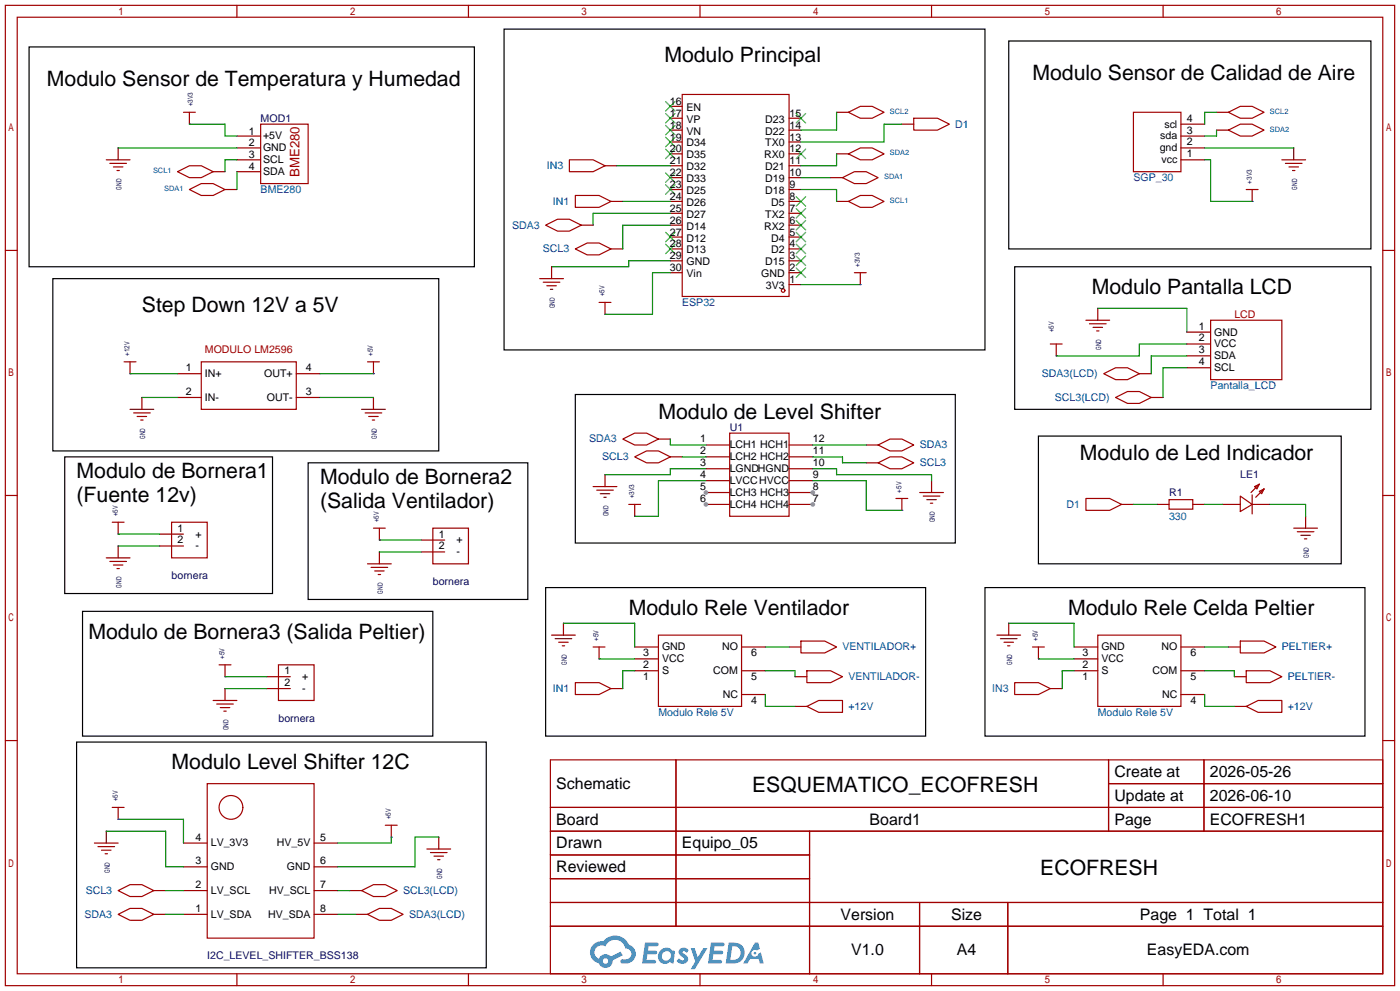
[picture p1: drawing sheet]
<svg xmlns="http://www.w3.org/2000/svg" width="299mm" height="212mm" viewBox="0 0 299 212" stroke-linecap="round" stroke-linejoin="round" font-family="sans-serif">
<g fill="none" stroke="#a10000" stroke-width=".25">
<path d="M1.1 1.1h297.2v209.6h-297.2zM3.7 3.7h292.1v204.5h-292.1zM50.7 1.1v2.6M100.2 1.1v2.6M149.7 1.1v2.6M199.3 1.1v2.6M248.8 1.1v2.6M1.1 53.5h2.6M295.8 53.5h2.5M1.1 105.9h2.6M295.8 105.9h2.5M1.1 158.3h2.6"/>
<path d="M295.8 158.3h2.5M117.7 162.4h178.1v45.8h-178.1zM117.7 172.6h178.1M117.7 177.7h178.1M144.6 162.4v35.6M173.2 177.7v30.5M237.1 162.4v15.3M237.1 167.5h58.7M257.5 162.4v15.3M117.7 182.8h55.5M117.7 192.9h178.1M117.7 187.8h55.5"/>
<path d="M117.7 198h178.1M196.7 192.9v15.3M215.6 192.9v15.3M50.7 208.2v2.5M100.2 208.2v2.5M149.7 208.2v2.5M199.3 208.2v2.5M248.8 208.2v2.5"/>
</g>
<g fill="#5487ff">
<path d="M145.5 202.8a1.3 1.3 0 0 1 1.8 .3l-.4 .6a.54 .54 0 0 0-.9-.2l.1 .2a1.28 1.28 0 0 1 .8 2 1.53 1.53 0 0 1-2.2-.3l.5-.6 .8 .5a.31 .31 0 0 0 .4-.3 .31 .31 0 0 0-.3-.3 1.12 1.12 0 0 1-.6-1.9z"/>
<path d="M147.7 202.7h.9l.7 1.9 1.1-1.9h.9l-2.7 4.5h-.9l1-1.7z"/>
<path d="M138 201.5h1.6a1.31 1.31 0 0 1 1.2 .2 .4 .4 0 0 1-.3 .6h-1.8l-.1 .9h1.6a.4 .4 0 0 1 .4 .4 .4 .4 0 0 1-.4 .4h-1.7l-.2 1.2h1.4a.46 .46 0 0 1 .5 .1 .46 .46 0 0 1 .1 .5l-.3 .2h-2.7z"/>
<path d="M152.1 201.5h1.6a1.32 1.32 0 0 1 1.3 .2 .39 .39 0 0 1-.4 .6h-1.7l-.2 .9h1.7a.4 .4 0 0 1 .3 .4 .4 .4 0 0 1-.4 .4h-1.7l-.2 1.2h1.4a.46 .46 0 0 1 .5 .1 .46 .46 0 0 1 .1 .5l-.3 .2h-2.7z"/>
<path d="M161.5 201.5h.7l.4 1.3-.7 .4a.75 .75 0 0 0-1.1 .3 .75 .75 0 0 0 .5 1 .75 .75 0 0 0 .9-.6l.6-.3 .6 2.4h-.9l-.2-1h-1.9l-.5 1h-.9z"/>
<path d="M155.9 201.5l-.7 4.5h1.5a2.27 2.27 0 0 0 2.6-2.3 2.27 2.27 0 0 0-2.7-2.2zM156.6 202.3a1.5 1.5 0 0 1 1.8 1.5 1.5 1.5 0 0 1-1.9 1.4h-.3z"/>
<path d="M141.3 203.1a1.6 1.6 0 0 0-.3 2.3 1.6 1.6 0 0 0 2.3 .2l.8 .4 .3-2.5-.2-.3h-.4a1.58 1.58 0 0 0-2.5-.1zM141.9 203.6a.98 .98 0 0 1 1.6 .5 .98 .98 0 0 1-1.1 1.2 .94 .94 0 0 1-.8-.6 .94 .94 0 0 1 .3-1.1z"/>
<path d="M126.9 201.9a2.37 2.37 0 0 0 1.2 4 1.54 1.54 0 0 0 1.7 1 1.54 1.54 0 0 0 1.3-1.6l2.1-1.1-.5-.8-2 1.1a1.57 1.57 0 0 0-2.6 .4 1.5 1.5 0 0 1-.8-2.1 1.5 1.5 0 0 1 2.2-.5 2.23 2.23 0 0 1 2.3-1.4 2.23 2.23 0 0 1 2 1.8 1.16 1.16 0 0 1 1.2 1.1 1.16 1.16 0 0 1-1 1.3h-.7a.47 .47 0 0 0-.6 .3 .47 .47 0 0 0 .4 .6 2.17 2.17 0 0 0 2.5-1 2.17 2.17 0 0 0-.3-2.7l-.8-.4a3.2 3.2 0 0 0-5.4-.7l-1.2 .1zM129 205.4a.58 .58 0 0 1 1.1 0 .58 .58 0 0 1-1.1 0z"/>
<circle cx="161.5" cy="203.8" r=".28"/>
</g>
<g fill="none" stroke="#a10000" stroke-width=".25">
<path d="M38 36.7l2.5-1.3h2.6l2.5 1.3-2.5 1.3h-2.6zM39.2 24h2.6M40.5 24v2.5M55.8 26.5h10.1v12.7h-10.1zM121.8 34.2h5.1l2.5 1.2-2.5 1.3h-5.1zM145.9 20.2h22.9v43.2h-22.9zM180.2 38l2.6-1.3h2.5l2.5 1.3-2.5 1.2h-2.5zM181.5 32.9l2.5-1.3h2.6l2.5 1.3-2.5 1.3h-2.6zM181.5 24l2.5-1.3h2.6l2.5 1.3-2.5 1.3h-2.6zM195.5 25.3h5l2.6 1.2-2.6 1.3h-5zM242.4 24h10.2v12.7h-10.2zM262.8 27.8l2.5-1.3h2.5l2.6 1.3-2.6 1.3h-2.5z"/>
<path d="M262.8 24l2.5-1.3h2.5l2.6 1.3-2.6 1.3h-2.5zM40.5 40.5l2.6-1.3h2.5l2.5 1.3-2.5 1.3h-2.5zM116.7 48.1l2.6-1.2h2.5l2.5 1.2-2.5 1.3h-2.5zM123.1 41.8h5l2.6 1.3-2.6 1.2h-5zM123.1 53.2l2.5-1.3h2.5l2.6 1.3-2.6 1.3h-2.5zM181.5 43.1l2.5-1.3h2.6l2.5 1.3-2.5 1.2h-2.6zM182.8 58.3h2.5M184 58.3v2.5M266.6 40.5h2.5M267.8 40.5v2.6M26.5 77.3h2.6M27.8 77.3v2.6"/>
<path d="M43.1 77.3h20.3v10.2h-20.3zM78.6 77.3h2.6M79.9 77.3v2.6M128.1 64.6h2.6M129.4 64.6v2.6M224.7 73.5h2.5M225.9 73.5v2.6M236.1 79.9l2.5-1.3h2.6l2.5 1.3-2.5 1.3h-2.6zM259 68.5h15.2v12.7h-15.2zM133.2 93.9l2.6-1.3h2.5l2.5 1.3-2.5 1.2h-2.5zM135.8 97.7l2.5-1.3h2.5l2.6 1.3-2.6 1.2h-2.5zM156.1 92.6h12.7v17.8h-12.7z"/>
<path d="M187.8 95.1l2.6-1.2h2.5l2.6 1.2-2.6 1.3h-2.5zM187.8 98.9l2.6-1.2h2.5l2.6 1.2-2.6 1.3h-2.5zM238.6 85l2.6-1.3h2.5l2.6 1.3-2.6 1.2h-2.5zM24 111.6h2.5M25.3 111.6v2.6M36.7 111.6h7.6v7.7h-7.6zM79.9 112.9h2.5M81.2 112.9v2.5M92.6 112.9h7.6v7.6h-7.6zM134.5 107.8h2.5M135.8 107.8v2.6M191.6 106.6h2.6"/>
<path d="M192.9 106.6v2.5M232.3 106.6h5.1l2.5 1.2-2.5 1.3h-5.1zM250.1 106.8h5v2h-5zM265.3 106l2.5 1.8-2.5 1.5zM267.8 105.8v4.1M268.4 104l1-.5-.5 1zM269.4 105l1-.5-.5 1zM269.4 103.5l-1.8 1.8M270.4 104.5l-1.8 1.8M126.9 138.3h2.5M128.1 138.3v2.5M140.8 135.8h17.8v15.2h-17.8z"/>
<path d="M171.3 137h5.1l2.5 1.3-2.5 1.3h-5.1zM220.9 138.3h2.5M222.1 138.3v2.5M234.8 135.8h17.8v15.2h-17.8zM265.3 137h5.1l2.5 1.3-2.5 1.3h-5.1zM46.9 142.1h2.5M48.1 142.1v2.6M59.6 142.1h7.6v7.6h-7.6zM123.1 145.9h5l2.6 1.3-2.6 1.3h-5zM172.6 143.4h5.1l2.5 1.3-2.5 1.2h-5.1zM172.6 151l2.5-1.3h5.1v2.6h-5.1zM217 145.9h5.1l2.6 1.3-2.6 1.3h-5.1z"/>
<path d="M266.6 143.4h5.1l2.5 1.3-2.5 1.2h-5.1zM266.6 151l2.5-1.3h5.1v2.6h-5.1zM24 172.6h2.5M25.3 172.6v2.5M44.3 167.5h22.9v33h-22.9zM82.4 176.4h2.6M83.7 176.4v2.5M25.3 195.5l2.5-1.3h2.6l2.5 1.3-2.5 1.2h-2.6zM25.3 190.4l2.5-1.3h2.6l2.5 1.3-2.5 1.2h-2.6zM77.3 190.4l2.6-1.3h2.5l2.6 1.3-2.6 1.2h-2.5zM78.6 195.5l2.6-1.3h2.5l2.5 1.3-2.5 1.2h-2.5z"/>
<circle cx="167.5" cy="62.1" r=".38"/>
<circle cx="49.4" cy="172.6" r="2.54"/>
</g>
<g fill="none" stroke="#870000" stroke-width=".25">
<path d="M25.3 31.6h.1M45.6 36.7h2.5M50.7 29.1h5.1M50.7 31.6h5.1M50.7 34.2h5.1M50.7 36.7h5.1M129.4 35.4h2.6M143.4 38h2.5M143.4 35.4h2.5M143.4 32.9h2.5M143.4 30.4h2.5M143.4 27.8h2.5"/>
<path d="M143.4 25.3h2.5M143.4 22.7h2.5M168.8 38h2.5M168.8 35.4h2.5M168.8 32.9h2.5M168.8 30.4h2.5M168.8 27.8h2.5M168.8 25.3h2.5M177.7 38h2.5M178.9 32.9h2.6M178.9 24h2.6M192.9 26.5h2.6"/>
<path d="M252.6 29.1h5.1M252.6 31.6h5.1M252.6 34.2h5.1M252.6 26.5h5.1M260.2 27.8h2.6M260.2 24h2.6M276.7 31.6h.1M48.1 40.5h2.6M118 57h.1M124.3 48.1h2.6M130.7 53.2h2.5M130.7 43.1h2.5"/>
<path d="M143.4 58.3h2.5M143.4 55.8h2.5M143.4 53.2h2.5M143.4 50.7h2.5M143.4 48.1h2.5M143.4 45.6h2.5M143.4 43.1h2.5M143.4 40.5h2.5M168.8 58.3h2.5M168.8 55.8h2.5M168.8 53.2h2.5M168.8 50.7h2.5"/>
<path d="M168.8 48.1h2.5M168.8 45.6h2.5M168.8 43.1h2.5M168.8 40.5h2.5M178.9 43.1h2.6M38 79.9h5.1M63.4 79.9h5.1M168.8 60.8h2.5M234.8 65.9h.1M243.7 79.9h2.6M253.9 71h5.1M253.9 73.5h5.1"/>
<path d="M253.9 76.1h5.1M253.9 78.6h5.1M30.4 85h.1M38 85h5.1M63.4 85h5.1M79.9 85h.1M140.8 93.9h2.6M143.4 97.7h2.5M185.3 95.1h2.5M185.3 98.9h2.5M246.3 85h2.5M25.3 116.7h.1"/>
<path d="M34.2 114.2h5M34.2 116.7h5M81.2 118h.1M90 115.4h5.1M90 118h5.1M129.4 101.5h.1M151 107.8h5.1M199.3 102.7h.1M239.9 107.8h2.5M247.5 107.8h2.6M255.1 107.8h2.6M261.5 107.8h3.8"/>
<path d="M267.8 107.8h3.9M279.3 110.4h.1M120.5 133.2h.1M135.8 138.3h5M158.6 138.3h5.1M168.8 138.3h2.5M215.8 133.2h.1M229.7 138.3h5.1M252.6 138.3h5.1M262.8 138.3h2.5M48.1 147.2h.1M57 147.2h5.1"/>
<path d="M57 144.7h5.1M130.7 147.2h2.5M135.8 143.4h5M135.8 140.8h5M158.6 143.4h5.1M158.6 148.5h5.1M170.1 144.7h2.5M170.1 151h2.5M224.7 147.2h2.5M229.7 143.4h5.1M229.7 140.8h5.1M252.6 143.4h5.1"/>
<path d="M252.6 148.5h5.1M264 144.7h2.6M264 151h2.6M22.7 177.7h.1M93.9 178.9h.1M32.9 195.5h2.5M32.9 190.4h2.5M39.2 195.5h5.1M39.2 190.4h5.1M39.2 185.3h5.1M39.2 180.2h5.1M67.2 195.5h5.1"/>
<path d="M67.2 190.4h5.1M67.2 185.3h5.1M67.2 180.2h5.1M74.8 190.4h2.5M76.1 195.5h2.5"/>
</g>
<g fill="none" stroke="#3c3" stroke-width=".25">
<path d="M142.4 21.7l2 2M142.4 24.3l2 2M142.4 26.8l2 2M142.4 29.3l2 2.1M142.4 31.9l2 2M142.4 37l2 2M142.4 39.5l2 2M144.4 21.7l-2 2M144.4 24.3l-2 2M144.4 26.8l-2 2M144.4 29.3l-2 2.1M144.4 31.9l-2 2"/>
<path d="M144.4 37l-2 2M144.4 39.5l-2 2M170.3 31.9l2 2M170.3 24.3l2 2M172.3 31.9l-2 2M172.3 24.3l-2 2M142.4 49.7l2 2M142.4 52.2l2 2M144.4 52.2l-2 2M144.4 49.7l-2 2M170.3 57.3l2 2M170.3 54.7l2 2.1"/>
<path d="M170.3 52.2l2 2M170.3 49.7l2 2M170.3 47.1l2 2M170.3 44.6l2 2M170.3 42l2 2.1M172.3 57.3l-2 2M172.3 54.7l-2 2.1M172.3 52.2l-2 2M172.3 49.7l-2 2M172.3 47.1l-2 2M172.3 44.6l-2 2M172.3 42l-2 2.1"/>
</g>
<g fill="none" stroke="#000" stroke-width=".25">
<path d="M6.2 10h95.3v47h-95.3zM107.8 6.2h102.9v68.6h-102.9zM215.8 8.8h77.4v44.4h-77.4zM11.3 59.6h82.6v36.8h-82.6zM217 57h76.2v30.5h-76.2zM13.8 97.7h44.5v29.2h-44.5zM65.9 98.9h47v29.2h-47zM123.1 84.3h81.2v31.8h-81.2zM222.1 93.2h64.8v27.3h-64.8zM17.7 130.7h74.9v26.7h-74.9zM116.7 125.6h81.3v31.8h-81.3zM210.7 125.6h81.3v31.8h-81.3z"/>
<path d="M16.4 158.6h87.6v48.3h-87.6z"/>
</g>
<g fill="none" stroke="#008700" stroke-width=".25">
<path d="M25.3 31.6h25.4M40.5 26.5h7.6v2.6h2.6M50.7 34.2h-2.6v2.5M50.7 36.7v3.8M132 35.4h11.4M171.3 38h6.4M178.9 24v3.8h-7.6M178.9 32.9v2.5h-7.6M192.9 26.5h-3.8v3.9h-17.8M257.7 31.6h19M257.7 34.2h1.3v8.9h8.8M260.2 27.8v1.3h-2.5"/>
<path d="M260.2 24h-2.5v2.5M133.2 43.1h10.2M143.4 55.8h-8.9v1.2h-16.5M143.4 58.3h-3.8v8.9h-10.2M143.4 48.1h-10.2v5.1M143.4 45.6h-16.5v2.5M171.3 40.5h7.6v2.6M27.8 79.9h10.2M68.5 79.9h11.4M171.3 60.8h12.7M234.8 65.9h19.1v5.1M253.9 73.5h-10.2v2.6h-17.8"/>
<path d="M253.9 76.1h-7.6v3.8M253.9 78.6h-5.1v6.4M30.4 85h7.6M68.5 85h11.4M25.3 114.2h8.9M25.3 116.7h8.9M81.2 115.4h8.8M81.2 118h8.8M242.4 107.8h5.1M257.7 107.8h3.8M271.7 107.8h7.6v2.6M120.5 133.2h15.3v5.1"/>
<path d="M163.7 138.3h5.1M215.8 133.2h13.9v5.1M257.7 138.3h5.1M48.1 144.7h8.9M48.1 147.2h8.9M128.1 140.8h7.7M135.8 143.4h-2.6v3.8M163.7 143.4h6.4v1.3M163.7 148.5v2.5h6.4M222.1 140.8h7.6M229.7 143.4h-2.5v3.8M257.7 148.5v2.5h6.3"/>
<path d="M257.7 143.4h6.3v1.3M22.7 177.7h12.7v7.6h3.8M25.3 175.1h13.9v5.1M83.7 178.9v1.3h-11.4M93.9 178.9h-5.1v6.4h-16.5M35.4 195.5h3.8M35.4 190.4h3.8M72.3 195.5h3.8M72.3 190.4h2.5"/>
</g>
<g fill="none" stroke="#800000" stroke-width=".25">
<path d="M22.7 34.2h5.1M23.5 34.9h3.6M24.3 35.7h2M25 36.4h.5M25.3 31.6v2.6M274.2 34.2h5.1M275 34.9h3.5M275.7 35.7h2M276.5 36.4h.5M276.7 31.6v2.6M115.4 59.6h5.1M118 57v2.6"/>
<path d="M116.2 60.3h3.6M117 61.1h2M117.7 61.8h.5M232.3 68.5h5.1M233 69.2h3.6M233.8 70h2M234.6 70.7h.5M234.8 65.9v2.6M27.8 87.5h5.1M28.6 88.3h3.5M29.3 89h2.1M30.1 89.8h.5"/>
<path d="M30.4 85v2.5M77.3 87.5h5.1M78.1 88.3h3.6M78.9 89h2M79.6 89.8h.5M79.9 85v2.5M22.7 119.3h5.1M25.3 116.7v2.6M81.2 118v2.5M126.9 104h5.1M127.6 104.8h3.6M128.4 105.5h2"/>
<path d="M129.2 106.3h.5M129.4 101.5v2.5M196.7 105.3h5.1M197.5 106h3.5M198.2 106.8h2.1M199 107.6h.5M199.3 102.7v2.6M276.7 112.9h5.1M277.5 113.7h3.6M278.3 114.4h2M279 115.2h.5M279.3 110.4v2.5"/>
<path d="M23.5 120h3.6M24.3 120.8h2M25 121.5h.5M78.6 120.5h5.1M79.4 121.3h3.5M80.1 122h2.1M80.9 122.8h.5M118 135.8h5.1M118.7 136.5h3.6M119.5 137.3h2M120.3 138h.5M120.5 133.2v2.6"/>
<path d="M213.2 135.8h5.1M214 136.5h3.6M214.8 137.3h2M215.5 138h.5M215.8 133.2v2.6M45.6 149.7h5.1M46.4 150.5h3.5M47.1 151.3h2M47.9 152h.5M48.1 147.2v2.5M22.7 177.7v2.5M93.9 178.9v2.6"/>
<path d="M20.2 180.2h5.1M21 181h3.5M21.7 181.7h2M22.5 182.5h.5M91.3 181.5h5.1M92.1 182.2h3.5M92.8 183h2.1M93.6 183.8h.5"/>
</g>
<g fill="none" stroke="#00f" stroke-width=".25">
<path d="M40.5 26.5h.1M267.8 43.1h.1M27.8 79.9h.1M79.9 79.9h.1M129.4 67.2h.1M184 60.8h.1M225.9 76.1h.1M25.3 114.2h.1M81.2 115.4h.1M135.8 110.4h.1M192.9 109.1h.1M48.1 144.7h.1"/>
<path d="M128.1 140.8h.1M222.1 140.8h.1M25.3 175.1h.1M83.7 178.9h.1"/>
</g>
<circle cx="151" cy="107.8" r=".51" fill="#999"/>
<path d="M151 105.3h5.1" fill="none" stroke="#870000" stroke-width=".25"/>
<circle cx="151" cy="105.3" r=".51" fill="#999"/>
<path d="M151 97.7h5.1M151 95.1h5.1M168.8 97.7h5.1M168.8 95.1h5.1M151 102.7h5.1M151 100.2h5.1M168.8 102.7h5.1M168.8 100.2h5.1M168.8 105.3h5.1" fill="none" stroke="#870000" stroke-width=".25"/>
<circle cx="173.9" cy="105.3" r=".51" fill="#999"/>
<path d="M168.8 107.8h5.1" fill="none" stroke="#870000" stroke-width=".25"/>
<circle cx="173.9" cy="107.8" r=".51" fill="#999"/>
<path d="M143.4 93.9v1.2h7.6M145.9 97.7h5.1M173.9 95.1h11.4M173.9 97.7h6.3v1.2h5.1M151 100.2h-7.6v1.3h-14M151 102.7h-10.2v7.7h-5M173.9 100.2h5v1.3h20.4v1.2M173.9 102.7h11.4v6.4h7.6" fill="none" stroke="#008700" stroke-width=".25"/>
<g font-size="4.5">
<text x="142.1" y="13.3">Modulo Principal</text>
<text x="220.9" y="17.1">Modulo Sensor de Calidad de Aire</text>
<text x="10" y="18.4">Modulo Sensor de Temperatura y Humedad</text>
<text x="233.6" y="62.8">Modulo Pantalla LCD</text>
<text x="30.4" y="66.6">Step Down 12V a 5V</text>
<text x="140.8" y="89.5">Modulo de Level Shifter</text>
<text x="231" y="98.4">Modulo de Led Indicador</text>
<text x="16.4" y="102.2">Modulo de Bornera1</text>
<text x="16.4" y="107.3">(Fuente 12v)</text>
<text x="68.5" y="103.5">Modulo de Bornera2</text>
<text x="68.5" y="108.5">(Salida Ventilador)</text>
<text x="134.5" y="131.4">Modulo Rele Ventilador</text>
<text x="228.5" y="131.4">Modulo Rele Celda Peltier</text>
<text x="18.9" y="136.5">Modulo de Bornera3 (Salida Peltier)</text>
<text x="36.7" y="164.4">Modulo Level Shifter 12C</text>
<text x="160.9" y="169.2">ESQUEMATICO_ECOFRESH</text>
<text x="222.5" y="187">ECOFRESH</text>
</g>
<g font-size="3.4">
<text x="238.4" y="166.1">Create at</text>
<text x="258.8" y="166.1">2026-05-26</text>
<text x="119" y="168.7">Schematic</text>
<text x="238.4" y="171.2">Update at</text>
<text x="258.8" y="171.2">2026-06-10</text>
<text x="119" y="176.3">Board</text>
<text x="186" y="176.3">Board1</text>
<text x="238.4" y="176.3">Page</text>
<text x="258.8" y="176.3">ECOFRESH1</text>
<text x="119" y="181.4">Drawn</text>
<text x="145.9" y="181.4">Equipo_05</text>
<text x="119" y="186.5">Reviewed</text>
<text x="179.8" y="196.6">Version</text>
<text x="203.5" y="196.6">Size</text>
<text x="243.8" y="196.6">Page 1 Total 1</text>
<text x="182.1" y="204.2">V1.0</text>
<text x="204.7" y="204.2">A4</text>
<text x="245.3" y="204.2">EasyEDA.com</text>
</g>
<text font-size="2.8" fill="#a00000" x="64.1" y="37.9" transform="rotate(-90 64.1 37.9)">BME280</text>
<g font-size="2.3">
<text x="143.3" y="22.4">16</text>
<text x="146.9" y="23.7">EN</text>
<text x="53.2" y="28.8">1</text>
<text x="56.3" y="29.8">+5V</text>
<text x="143.3" y="25">17</text>
<text x="143.3" y="27.5">18</text>
<text x="146.9" y="26.2">VP</text>
<text x="146.9" y="28.8">VN</text>
<text x="163.7" y="28.8">D22</text>
<text x="163.7" y="26.2">D23</text>
<text x="168.9" y="27.5">14</text>
<text x="168.9" y="25">15</text>
<text x="248.2" y="29.8">sda</text>
<text x="249.1" y="27.3">scl</text>
<text x="253.9" y="28.5">3</text>
<text x="253.9" y="26">4</text>
<text x="53.2" y="31.3">2</text>
<text x="53.2" y="33.9">3</text>
<text x="56.3" y="32.3">GND</text>
<text x="56.3" y="34.9">SCL</text>
<text x="143.3" y="30">19</text>
<text x="143.3" y="32.6">20</text>
<text x="143.3" y="35.1">21</text>
<text x="146.9" y="31.3">D34</text>
<text x="146.9" y="33.9">D35</text>
<text x="163.4" y="33.9">RX0</text>
<text x="163.7" y="31.3">TX0</text>
<text x="168.9" y="35.1">11</text>
<text x="168.9" y="32.6">12</text>
<text x="168.9" y="30">13</text>
<text x="248.1" y="32.3">gnd</text>
<text x="248.4" y="34.9">vcc</text>
<text x="253.9" y="33.6">1</text>
<text x="253.9" y="31.1">2</text>
<text x="53.2" y="36.4">4</text>
<text x="56.3" y="37.4">SDA</text>
<text x="143.3" y="37.7">22</text>
<text x="143.3" y="40.2">23</text>
<text x="146.9" y="36.4">D32</text>
<text x="146.9" y="38.9">D33</text>
<text x="146.9" y="41.5">D25</text>
<text x="163.7" y="41.5">D18</text>
<text x="163.7" y="38.9">D19</text>
<text x="163.7" y="36.4">D21</text>
<text x="168.9" y="40.2">9</text>
<text x="168.9" y="37.7">10</text>
<text x="143.3" y="42.7">24</text>
<text x="143.3" y="45.3">25</text>
<text x="143.3" y="47.8">26</text>
<text x="146.9" y="44">D26</text>
<text x="146.9" y="46.6">D27</text>
<text x="163.7" y="46.6">TX2</text>
<text x="164.9" y="44">D5</text>
<text x="168.9" y="47.8">6</text>
<text x="168.9" y="45.3">7</text>
<text x="168.9" y="42.7">8</text>
<text x="143.3" y="50.4">27</text>
<text x="143.3" y="52.9">28</text>
<text x="146.9" y="49.1">D14</text>
<text x="146.9" y="51.6">D12</text>
<text x="163.4" y="49.1">RX2</text>
<text x="164.9" y="51.6">D4</text>
<text x="168.9" y="52.9">4</text>
<text x="168.9" y="50.4">5</text>
<text x="143.3" y="55.4">29</text>
<text x="143.3" y="58">30</text>
<text x="146.9" y="54.2">D13</text>
<text x="146.9" y="56.7">GND</text>
<text x="146.9" y="59.3">Vin</text>
<text x="162.8" y="59.3">GND</text>
<text x="163.7" y="56.7">D15</text>
<text x="164.9" y="54.2">D2</text>
<text x="168.9" y="58">2</text>
<text x="168.9" y="55.4">3</text>
<text x="163.8" y="61.8">3V3</text>
<text x="168.9" y="60.5">1</text>
<text x="256.4" y="70.4">1</text>
<text x="259.7" y="71.7">GND</text>
<text x="256.4" y="73">2</text>
<text x="256.4" y="75.5">3</text>
<text x="259.7" y="74.3">VCC</text>
<text x="259.7" y="76.8">SDA</text>
<text x="39.8" y="79.3">1</text>
<text x="43.8" y="80.6">IN+</text>
<text x="56.5" y="80.6">OUT+</text>
<text x="65.4" y="79.3">4</text>
<text x="256.4" y="78.1">4</text>
<text x="259.7" y="79.3">SCL</text>
<text x="39.8" y="84.4">2</text>
<text x="43.8" y="85.7">IN-</text>
<text x="57.1" y="85.7">OUT-</text>
<text x="65.4" y="84.4">3</text>
<text x="149.7" y="94.6">1</text>
<text x="156.1" y="95.8">LCH1 HCH1</text>
<text x="173.9" y="94.6">12</text>
<text x="149.7" y="99.7">3</text>
<text x="149.7" y="97.1">2</text>
<text x="156.1" y="100.9">LGNDHGND</text>
<text x="156.1" y="98.4">LCH2 HCH2</text>
<text x="173.9" y="97.1">11</text>
<text x="173.9" y="99.7">10</text>
<text x="149.7" y="107.3">6</text>
<text x="149.7" y="104.7">5</text>
<text x="149.7" y="102.2">4</text>
<text x="156.1" y="106">LCH3 HCH3</text>
<text x="156.1" y="103.5">LVCCHVCC</text>
<text x="173.9" y="102.2">9</text>
<text x="173.9" y="104.7">8</text>
<text x="173.9" y="107.3">7</text>
<text x="38" y="113.6">1</text>
<text x="156.1" y="108.5">LCH4 HCH4</text>
<text x="38" y="116.2">2</text>
<text x="41.8" y="114.9">+</text>
<text x="41.8" y="117.4">-</text>
<text x="93.9" y="114.9">1</text>
<text x="93.9" y="117.4">2</text>
<text x="97.7" y="116.2">+</text>
<text x="97.7" y="118.7">-</text>
<text x="137.6" y="142.8">2</text>
<text x="137.6" y="140.3">3</text>
<text x="141.6" y="141.6">VCC</text>
<text x="141.6" y="139">GND</text>
<text x="154.5" y="139">NO</text>
<text x="160.7" y="140.3">6</text>
<text x="231.5" y="142.8">2</text>
<text x="231.5" y="140.3">3</text>
<text x="235.6" y="141.6">VCC</text>
<text x="235.6" y="139">GND</text>
<text x="248.4" y="139">NO</text>
<text x="254.6" y="140.3">6</text>
<text x="60.8" y="144.1">1</text>
<text x="60.8" y="146.6">2</text>
<text x="64.6" y="145.4">+</text>
<text x="64.6" y="147.9">-</text>
<text x="137.6" y="145.4">1</text>
<text x="141.6" y="144.1">S</text>
<text x="152.6" y="144.1">COM</text>
<text x="154.6" y="149.2">NC</text>
<text x="160.7" y="145.4">5</text>
<text x="231.5" y="145.4">1</text>
<text x="235.6" y="144.1">S</text>
<text x="246.5" y="144.1">COM</text>
<text x="248.6" y="149.2">NC</text>
<text x="254.6" y="145.4">5</text>
<text x="160.7" y="150.5">4</text>
<text x="254.6" y="150.5">4</text>
<text x="41.8" y="179.7">4</text>
<text x="68.5" y="179.7">5</text>
<text x="41.8" y="184.7">3</text>
<text x="45.1" y="180.9">LV_3V3</text>
<text x="59.2" y="180.9">HV_5V</text>
<text x="68.5" y="184.7">6</text>
<text x="41.8" y="189.8">2</text>
<text x="45.1" y="191.1">LV_SCL</text>
<text x="45.1" y="186">GND</text>
<text x="57.6" y="191.1">HV_SCL</text>
<text x="61.4" y="186">GND</text>
<text x="68.5" y="189.8">7</text>
<text x="41.8" y="194.9">1</text>
<text x="45.1" y="196.2">LV_SDA</text>
<text x="57.3" y="196.2">HV_SDA</text>
<text x="68.5" y="194.9">8</text>
</g>
<g font-size="2.3" fill="#000080">
<text x="55.8" y="26">MOD1</text>
<text x="156.1" y="92">U1</text>
<text x="250.1" y="106">R1</text>
<text x="265.3" y="102.2">LE1</text>
<text x="36.7" y="123.8">bornera</text>
<text x="92.6" y="125.1">bornera</text>
<text x="59.6" y="154.3">bornera</text>
<text x="44.3" y="205.1">I2C_LEVEL_SHIFTER_BSS138</text>
</g>
<g font-size="2.3" fill="#00f">
<text x="204.3" y="27.3">D1</text>
<text x="55.8" y="41.2">BME280</text>
<text x="117" y="36.2">IN3</text>
<text x="242.4" y="38.7">SGP_30</text>
<text x="118.3" y="43.8">IN1</text>
<text x="109.5" y="48.9">SDA3</text>
<text x="116.1" y="53.9">SCL3</text>
<text x="145.9" y="65.4">ESP32</text>
<text x="222.9" y="80.6">SDA3(LCD)</text>
<text x="259" y="83.1">Pantalla_LCD</text>
<text x="225.6" y="85.7">SCL3(LCD)</text>
<text x="126" y="94.6">SDA3</text>
<text x="196.7" y="95.8">SDA3</text>
<text x="128.8" y="98.4">SCL3</text>
<text x="196.7" y="99.7">SCL3</text>
<text x="228.1" y="108.5">D1</text>
<text x="250.1" y="111.1">330</text>
<text x="180.2" y="139">VENTILADOR+</text>
<text x="274.2" y="139">PELTIER+</text>
<text x="118.3" y="147.9">IN1</text>
<text x="181.5" y="145.4">VENTILADOR-</text>
<text x="212.2" y="147.9">IN3</text>
<text x="275.5" y="145.4">PELTIER-</text>
<text x="140.8" y="153">Modulo Rele 5V</text>
<text x="181.5" y="151.7">+12V</text>
<text x="234.8" y="153">Modulo Rele 5V</text>
<text x="275.5" y="151.7">+12V</text>
<text x="18.3" y="191.1">SCL3</text>
<text x="86.2" y="191.1">SCL3(LCD)</text>
<text x="18.1" y="196.2">SDA3</text>
<text x="87.5" y="196.2">SDA3(LCD)</text>
</g>
<g font-size="2.3" fill="#a00000">
<text x="264" y="67.9">LCD</text>
<text x="43.8" y="75.5">MODULO LM2596</text>
</g>
<g font-size="1.6" fill="#00f">
<text x="190.4" y="24.3">SCL2</text>
<text x="271.7" y="28.2">SDA2</text>
<text x="271.7" y="24.3">SCL2</text>
<text x="190.4" y="33.2">SDA2</text>
<text x="32.7" y="37">SCL1</text>
<text x="35.1" y="40.9">SDA1</text>
<text x="189.1" y="38.3">SDA1</text>
<text x="190.4" y="43.4">SCL1</text>
</g>
</svg>
